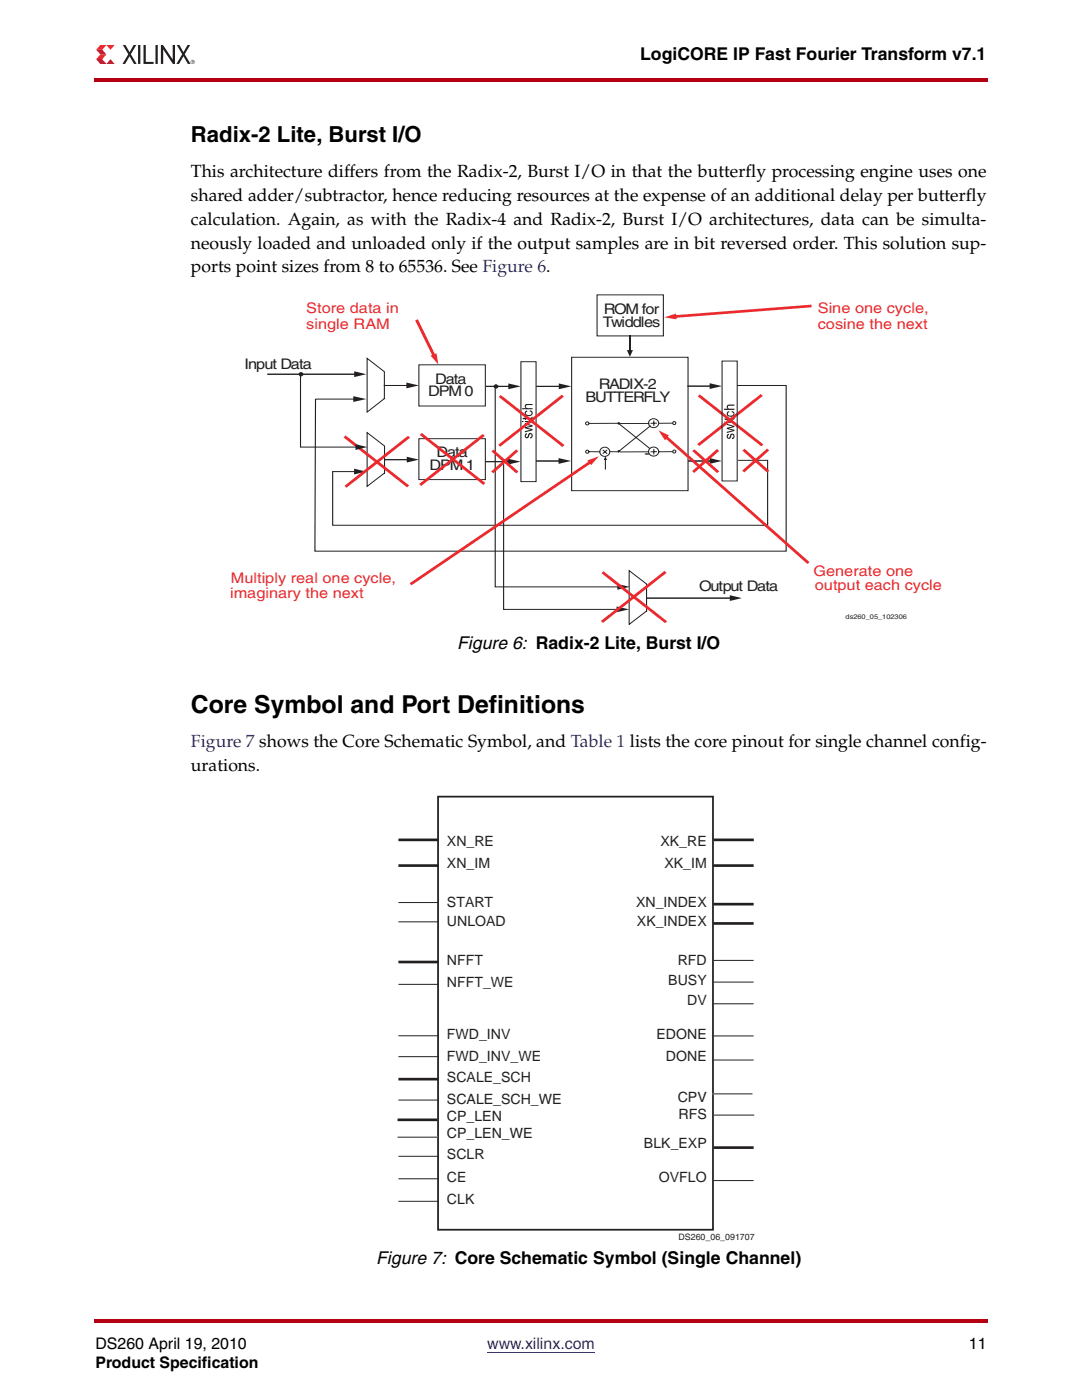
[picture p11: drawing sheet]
<svg xmlns="http://www.w3.org/2000/svg" width="216mm" height="279mm" viewBox="0 0 216 279" stroke-linecap="round" stroke-linejoin="round" font-family="sans-serif">
<path d="M97.2 269.9h21.5" fill="none" stroke="#00f" stroke-width=".2"/>
<g fill="#b50014">
<path d="M18.7 263.2h.3v.7h-.3z"/>
<path d="M19 263.2h178.2v.7h-178.2z"/>
</g>
<path d="M19.1 8.5h20.1v4.3h-20.1z" fill="#fff"/>
<path d="M20 9h1.2l-.8 .9h-1.2z" fill="#ef3122"/>
<path d="M19.2 9.9h1.2l.8 1h-1.2z" fill="#b30437"/>
<path d="M20 10.9h1.2l-.8 .9h-1.2z" fill="#ef3122"/>
<path d="M19.2 11.8h1.2l.8 1h-1.2z" fill="#b30437"/>
<path d="M21.2 9h1.7l-.9 .9z" fill="#ef3122"/>
<path d="M22 11.8l.9 1h-1.7z" fill="#b30437"/>
<path d="M24.5 9h.5l.9 1.4 .8-1.4h.5l-1.1 1.8 1.2 2h-.6l-.8-1.6-.9 1.6h-.6l1.2-2z" fill="#231f20"/>
<path d="M27.8 9v3.8" fill="none" stroke="#231f20" stroke-width=".46"/>
<path d="M28.6 9h.5v3.4h1.5v.4h-2z" fill="#231f20"/>
<path d="M31.2 9v3.8" fill="none" stroke="#231f20" stroke-width=".46"/>
<g fill="#231f20">
<path d="M32.1 9h.4l2 2.9v-2.9h.4v3.8h-.4l-1.9-3v3h-.5z"/>
<path d="M35.3 9h.5l.8 1.4 .8-1.4h.5l-1 1.8 1.1 2h-.5l-.9-1.6-.9 1.6h-.5l1.2-2z"/>
<path d="M38.4 12.2v.1h.2zM38.3 12.1l.3 .1-.1 .2 .2 .2-.3-.2-.1 .2zM38.1 12.4a.35 .35 0 0 0 .7 0 .35 .35 0 0 0-.7 0zM38 12.4a.45 .45 0 0 1 .9 0 .45 .45 0 0 1-.9 0z"/>
</g>
<g fill="#b50014">
<path d="M18.7 15.6h.3v.7h-.3z"/>
<path d="M19 15.6h178.2v.7h-178.2z"/>
</g>
<path d="M45.9 58.8h142.1v65.9h-142.1z" fill="#fff"/>
<path d="M147.3 91.9h5.9v12.9h-86.8v-10.7h4.7" fill="none" stroke="#231f20" stroke-width=".21"/>
<path d="M70.7 93.5l2.3 .6-2.3 .6z" fill="#231f20"/>
<path d="M137.3 92h4.8" fill="none" stroke="#231f20" stroke-width=".2"/>
<path d="M137.3 92h4.8" fill="none" stroke="#231f20" stroke-width=".21"/>
<path d="M141.6 91.4l2.4 .6-2.4 .6z" fill="#231f20"/>
<path d="M96.9 92.1h4.9" fill="none" stroke="#231f20" stroke-width=".2"/>
<path d="M96.9 92.1h4.9" fill="none" stroke="#231f20" stroke-width=".21"/>
<path d="M101.4 91.6l2.5 .5-2.5 .6z" fill="#231f20"/>
<path d="M98.8 77.2v39.9h24.8" fill="none" stroke="#231f20" stroke-width=".21"/>
<path d="M123.2 116.5l2.5 .6-2.5 .6z" fill="#231f20"/>
<path d="M100.5 92v29.6h23" fill="none" stroke="#231f20" stroke-width=".21"/>
<path d="M123 121l2.5 .6-2.5 .6z" fill="#231f20"/>
<circle cx="130.4" cy="84.5" r=".95" fill="#fff"/>
<path d="M119.1 58.8h13.3v8.2h-13.3zM73.3 86.3l3.4 2.7v5.4l-3.4 2.7zM129.7 83.8a.94 .94 0 0 1 1.5 .1 .94 .94 0 0 1-.4 1.4 .93 .93 0 0 1-1.2-.3 .93 .93 0 0 1 .1-1.2zM130.5 84v.9M131 84.5h-1.1" fill="none" stroke="#231f20" stroke-width=".2"/>
<path d="M125.7 66.9v3.1" fill="none" stroke="#231f20" stroke-width=".24"/>
<path d="M125.1 69.9h1.2l-.6 1.3z" fill-rule="evenodd" fill="#231f20"/>
<path d="M125.5 113.9l3.5 2.7v5.3l-3.5 2.7z" fill="none" stroke="#231f20" stroke-width=".2"/>
<g fill="#231f20">
<path d="M145.1 86.7l.3-.1 .1 .2-.3 .2 .1 .4a.58 .58 0 0 0 .5-.7 .54 .54 0 0 1 .8 .2 .54 .54 0 0 1-.5 .7l-.1-.2a.28 .28 0 0 0 .4-.3 .28 .28 0 0 0-.5-.2 .5 .5 0 0 1-.2 .6 .5 .5 0 0 1-.7-.2z" fill-rule="evenodd"/>
<path d="M145 84.6l1.5 .4v.2l-1.1 .3 1.1 .3v.2l-1.5 .4v-.2l1.2-.3-1.2-.3v-.2l1.2-.3-1.2-.3z" fill-rule="evenodd"/>
<path d="M145 84.2h1.5v.2h-1.5zM144.5 84.2h.3v.2h-.3z" fill-rule="evenodd"/>
<path d="M144.5 83.5h.5v-.2h.2v.2h1.1v-.2h.2l.1 .2-.2 .3h-1.2v.1l-.5-.1z" fill-rule="evenodd"/>
<path d="M145.2 82.2l.3-.1v.2a.34 .34 0 0 0-.3 .3 .34 .34 0 0 0 .3 .3l.8-.1a.34 .34 0 0 0 0-.4 .34 .34 0 0 0-.3-.2v-.2a.62 .62 0 0 1 .5 .9 .62 .62 0 0 1-.9 .2 .54 .54 0 0 1-.6-.3 .54 .54 0 0 1 .2-.6z" fill-rule="evenodd"/>
<path d="M145.1 80.8l1.4-.1v.3h-1.2a.33 .33 0 0 0 0 .4 .33 .33 0 0 0 .3 .2h.9v.2h-2v-.2h.7a.48 .48 0 0 1-.1-.8z" fill-rule="evenodd"/>
</g>
<path d="M103.9 72.2h3.1v23.9h-3.1z" fill="none" stroke="#231f20" stroke-width=".2"/>
<g fill="#231f20">
<path d="M104.8 86.6l.3-.2 .1 .3a.25 .25 0 0 0-.3 .3 .25 .25 0 0 0 .3 .2l.1-.1a.55 .55 0 0 1 .6-.7 .55 .55 0 0 1 .3 .9l-.4 .2v-.2l.3-.2v-.3a.2 .2 0 0 0-.2-.2 .2 .2 0 0 0-.2 .2 .51 .51 0 0 1-.3 .6 .51 .51 0 0 1-.7-.2z" fill-rule="evenodd"/>
<path d="M104.7 84.5l1.6 .4v.2l-1.2 .3 1.2 .2v.3l-1.6 .4v-.3l1.2-.2-1.2-.3v-.2l1.2-.3-1.2-.3z" fill-rule="evenodd"/>
<path d="M104.7 84h1.5v.2h-1.5zM104.2 84h.3v.2h-.3z" fill-rule="evenodd"/>
<path d="M104.2 83.4h.5v-.2h.2v.2h1.1v-.2h.3v.1l-.1 .3-1.3 .1v.1l-.5-.1z" fill-rule="evenodd"/>
<path d="M104.8 82.1l.4-.2v.3a.35 .35 0 0 0-.3 .4 .35 .35 0 0 0 .5 .2 .48 .48 0 0 0 .5 0 .48 .48 0 0 0 .1-.5l-.3-.2v-.2a.58 .58 0 0 1 .6 .6 .58 .58 0 0 1-.6 .5h-.5a.55 .55 0 0 1-.4-.9z" fill-rule="evenodd"/>
<path d="M104.8 80.8l.3-.2h1.2v.2l-1.3 .1a.35 .35 0 0 0 0 .5 .35 .35 0 0 0 .4 .1h.9v.2h-2.1v-.2h.7l-.2-.3z" fill-rule="evenodd"/>
</g>
<path d="M73.3 71.5l3.4 2.7v5.3l-3.4 2.7zM83.6 72.8h13.2v8.2h-13.2zM114.1 71.3h23.2v26.6h-23.2zM83.6 87.6h13.2v8.1h-13.2zM123.7 84.7l6.2 5M129.5 84.5h-5.7M129.5 90.2h-5.7M129.7 85l-6.3 5.1" fill="none" stroke="#231f20" stroke-width=".2"/>
<circle cx="130.4" cy="90.1" r=".95" fill="#fff"/>
<path d="M129.7 89.5a.98 .98 0 0 1 1.4-.1 .98 .98 0 0 1 0 1.4 .98 .98 0 0 1-1.4 0 .84 .84 0 0 1 0-1.3zM130.5 89.7v.9M131 90.1l-1.1 .1M134.2 84.5h-2.7M134.4 90.1l-3 .1" fill="none" stroke="#231f20" stroke-width=".2"/>
<circle cx="134.5" cy="84.5" r=".3" fill="#fff"/>
<circle cx="134.5" cy="84.4" r=".31" fill="none" stroke="#231f20" stroke-width=".2"/>
<circle cx="134.5" cy="90.1" r=".3" fill="#fff"/>
<circle cx="134.5" cy="90.1" r=".3" fill="none" stroke="#231f20" stroke-width=".2"/>
<g fill="none" stroke="#231f20" stroke-width=".23">
<circle cx="123.5" cy="90.1" r=".14"/>
<circle cx="123.5" cy="84.5" r=".14"/>
</g>
<circle cx="120.6" cy="90.2" r=".96" fill="#fff"/>
<g fill="none" stroke="#231f20" stroke-width=".2">
<path d="M120.3 89.8l.8 .7M121.1 89.8l-.8 .7"/>
<circle cx="120.6" cy="90.2" r=".97"/>
</g>
<circle cx="117.1" cy="84.5" r=".31" fill="#fff"/>
<circle cx="117.2" cy="84.5" r=".32" fill="none" stroke="#231f20" stroke-width=".2"/>
<circle cx="117.2" cy="90.1" r=".31" fill="#fff"/>
<g fill="none" stroke="#231f20" stroke-width=".2">
<path d="M117.6 90.1l2.1 .1M120.8 91.8v1.8M121.8 90.1l1.6 .1M123.3 84.5h-5.8"/>
<circle cx="117.2" cy="90.2" r=".31"/>
</g>
<g fill="#231f20">
<path d="M99 76.7v.2z"/>
<path d="M99.3 77.1h.2z"/>
<path d="M99 77.4l.1 .2z"/>
<path d="M101 91.6v.2z"/>
<path d="M101.3 92h.2z"/>
<path d="M60.4 74.7h.1z"/>
<path d="M60.1 75v.1z"/>
<path d="M120.8 91.1l.3 .7h-.6z" fill-rule="evenodd"/>
<path d="M98.5 77l.5-.3v.2l-.3 .2z" fill-rule="evenodd"/>
<path d="M99 76.7l.5 .4h-.2z" fill-rule="evenodd"/>
<path d="M99.3 77.1h.2l-.1 .3-.3 .2-.1-.2 .2-.1z" fill-rule="evenodd"/>
<path d="M98.5 77.1h.2v.2l.4 .1-.1 .2-.3-.2z" fill-rule="evenodd"/>
<path d="M98.5 77.1h.2z" fill-rule="evenodd"/>
<path d="M63 109.6h.2l-.1-.1v.2z" fill-rule="evenodd"/>
<path d="M153 104.4h.3v.2h-.1v-.3z" fill-rule="evenodd"/>
<path d="M100.7 91.7l.3-.1v.2l-.3 .3-.2-.1z" fill-rule="evenodd"/>
<path d="M101 91.6l.3 .1 .2 .3-.5-.2z" fill-rule="evenodd"/>
<path d="M101 92.3l.3-.3h.2l-.1 .3-.3 .1z" fill-rule="evenodd"/>
<path d="M100.5 92.1l.2-.1 .1 .2 .3 .1-.1 .1-.3-.1z" fill-rule="evenodd"/>
<path d="M101 92.3l.1 .1z" fill-rule="evenodd"/>
<path d="M100.5 92l.2 .1z" fill-rule="evenodd"/>
<path d="M59.6 74.5l.4-.2 .1 .1-.3 .1v.2h-.2z" fill-rule="evenodd"/>
<path d="M60.1 74.3l.3 .1 .1 .3-.5-.3z" fill-rule="evenodd"/>
<path d="M60 74.3l.1 .1z" fill-rule="evenodd"/>
<path d="M60.1 75l.4-.3-.1 .3-.3 .1z" fill-rule="evenodd"/>
<path d="M59.6 74.7h.2l.3 .4-.3-.1z" fill-rule="evenodd"/>
<path d="M59.6 74.7h.2z" fill-rule="evenodd"/>
<circle cx="99" cy="77.1" r=".37"/>
<circle cx="101" cy="92" r=".37"/>
<circle cx="60.1" cy="74.7" r=".36"/>
</g>
<g fill="none" stroke="#ec2a2d" stroke-width=".56">
<path d="M139.4 78.9l12.7 10M152 78.8l-12.7 10M68.7 87.1l12.7 10M81.6 87.2l-12.7 9.9M84 86.6l12.6 10M96.5 86.8l-12.7 10M98.3 89.9l4.9 4.4M103.2 89.9l-5 4.4M138.4 89.8l4.9 4.4M143.3 89.8l-5 4.4M148.3 89.7l5 4.4M153.3 89.7l-5 4.4"/>
<path d="M120.2 114.2l12.7 10M132.8 114.1l-12.7 10"/>
</g>
<path d="M53.3 74.7h17.8" fill="none" stroke="#231f20" stroke-width=".2"/>
<path d="M53.3 74.7h17.8" fill="none" stroke="#231f20" stroke-width=".21"/>
<path d="M70.7 74.1l2.4 .6-2.4 .6z" fill="#231f20"/>
<path d="M63 79.6h8M147.1 76.9h9.8v33.1h-94.1l.2-30.4v.3" fill="none" stroke="#231f20" stroke-width=".21"/>
<path d="M70.5 79.1l2.6 .5-2.6 .6z" fill="#231f20"/>
<path d="M60 74.7v14.5h11.4" fill="none" stroke="#231f20" stroke-width=".21"/>
<path d="M70.9 88.6l2.4 .6-2.4 .6z" fill="#231f20"/>
<path d="M76.8 91.7h4.8" fill="none" stroke="#231f20" stroke-width=".2"/>
<path d="M76.8 91.7h4.8" fill="none" stroke="#231f20" stroke-width=".21"/>
<path d="M81.2 91.2l2.4 .5-2.4 .6z" fill="#231f20"/>
<path d="M76.6 76.9h4.9" fill="none" stroke="#231f20" stroke-width=".2"/>
<path d="M76.6 76.9h4.9" fill="none" stroke="#231f20" stroke-width=".21"/>
<path d="M81.1 76.3l2.5 .6-2.5 .6z" fill="#231f20"/>
<path d="M96.9 77.1h5" fill="none" stroke="#231f20" stroke-width=".2"/>
<path d="M96.9 77.1h5" fill="none" stroke="#231f20" stroke-width=".21"/>
<path d="M101.4 76.5l2.5 .6-2.5 .6z" fill="#231f20"/>
<path d="M107 77.1h5" fill="none" stroke="#231f20" stroke-width=".2"/>
<path d="M107 77.1h5" fill="none" stroke="#231f20" stroke-width=".21"/>
<path d="M111.5 76.5l2.5 .6-2.5 .6z" fill="#231f20"/>
<path d="M107 92h4.9" fill="none" stroke="#231f20" stroke-width=".2"/>
<path d="M107 92h4.9" fill="none" stroke="#231f20" stroke-width=".21"/>
<path d="M111.4 91.4l2.6 .6-2.6 .6z" fill="#231f20"/>
<path d="M81.9 116.6l36-24.5z" fill="#ec2a2d"/>
<path d="M117.9 92.1l-36 24.5" fill="none" stroke="#ec2a2d" stroke-width=".56"/>
<g fill="#ec2a2d">
<path d="M117.2 91.9l2.3-.8-1.5 1.7z"/>
<path d="M83.1 63.8l3.6 7.3z"/>
</g>
<path d="M83.1 63.8l3.6 7.3" fill="none" stroke="#ec2a2d" stroke-width=".56"/>
<g fill="#ec2a2d">
<path d="M85.9 71l1.2-.5 .4 2.2z"/>
<path d="M134.5 63.2l27.4-2.1z"/>
</g>
<path d="M161.9 61.1l-27.4 2.1" fill="none" stroke="#ec2a2d" stroke-width=".56"/>
<path d="M132.5 63.3l2.4-.7 .1 1.1z" fill="#ec2a2d"/>
<path d="M129 119.4h17.1" fill="none" stroke="#231f20" stroke-width=".2"/>
<path d="M129 119.4h17.1" fill="none" stroke="#231f20" stroke-width=".21"/>
<path d="M145.6 118.8l2.4 .6-2.4 .5z" fill="#231f20"/>
<path d="M137.2 77.1h4.9M144.1 72.1h3v23.9h-3z" fill="none" stroke="#231f20" stroke-width=".2"/>
<path d="M137.2 77.1h4.9" fill="none" stroke="#231f20" stroke-width=".21"/>
<path d="M141.6 76.5l2.5 .6-2.5 .5z" fill="#231f20"/>
<path d="M132.8 87.1l28.5 25.3z" fill="#ec2a2d"/>
<path d="M132.8 87.1l28.5 25.3" fill="none" stroke="#ec2a2d" stroke-width=".56"/>
<path d="M131.4 85.9l2.1 1-.8 1z" fill="#ec2a2d"/>
<path d="M99.7 79l12.7 10M112.3 79l-12.7 10" fill="none" stroke="#ec2a2d" stroke-width=".56"/>
<g fill="#fff">
<path d="M79.3 158.8h71.3v89.1h-71.3z"/>
<path d="M79.5 167.6h8z"/>
</g>
<path d="M79.5 167.6h8" fill="none" stroke="#231f20" stroke-width=".53"/>
<path d="M142.4 167.6h8z" fill="#fff"/>
<path d="M142.4 167.6h8" fill="none" stroke="#231f20" stroke-width=".53"/>
<path d="M79.5 172.7h8z" fill="#fff"/>
<path d="M79.5 172.7h8" fill="none" stroke="#231f20" stroke-width=".53"/>
<path d="M142.4 172.7h8z" fill="#fff"/>
<path d="M142.4 172.7h8" fill="none" stroke="#231f20" stroke-width=".53"/>
<path d="M142.4 180.4h8z" fill="#fff"/>
<path d="M142.4 180.4h8" fill="none" stroke="#231f20" stroke-width=".53"/>
<path d="M142.4 184.3h8z" fill="#fff"/>
<path d="M142.4 184.3h8" fill="none" stroke="#231f20" stroke-width=".53"/>
<path d="M142.4 191.7h8z" fill="#fff"/>
<path d="M142.4 191.7h8" fill="none" stroke="#231f20" stroke-width=".2"/>
<path d="M142.4 196h8z" fill="#fff"/>
<path d="M142.4 196h8" fill="none" stroke="#231f20" stroke-width=".2"/>
<path d="M142.4 200.3h8z" fill="#fff"/>
<path d="M142.4 200.3h8" fill="none" stroke="#231f20" stroke-width=".2"/>
<path d="M142.4 206.7h8z" fill="#fff"/>
<path d="M142.4 206.7h8" fill="none" stroke="#231f20" stroke-width=".2"/>
<path d="M142.4 211.6h8z" fill="#fff"/>
<path d="M142.4 211.6h8" fill="none" stroke="#231f20" stroke-width=".2"/>
<path d="M142.4 229h8z" fill="#fff"/>
<path d="M142.4 229h8" fill="none" stroke="#231f20" stroke-width=".53"/>
<path d="M142.4 235.6h8z" fill="#fff"/>
<path d="M142.4 235.6h8" fill="none" stroke="#231f20" stroke-width=".2"/>
<path d="M79.5 180.1h8z" fill="#fff"/>
<path d="M79.5 180.1h8" fill="none" stroke="#231f20" stroke-width=".2"/>
<path d="M79.5 184h8z" fill="#fff"/>
<path d="M79.5 184h8" fill="none" stroke="#231f20" stroke-width=".2"/>
<path d="M79.5 192h8z" fill="#fff"/>
<path d="M79.5 192h8" fill="none" stroke="#231f20" stroke-width=".53"/>
<path d="M79.5 196.4h8z" fill="#fff"/>
<path d="M79.5 196.4h8" fill="none" stroke="#231f20" stroke-width=".2"/>
<path d="M79.5 206.7h8z" fill="#fff"/>
<path d="M79.5 206.7h8" fill="none" stroke="#231f20" stroke-width=".2"/>
<path d="M79.5 210.9h8z" fill="#fff"/>
<path d="M79.5 210.9h8" fill="none" stroke="#231f20" stroke-width=".2"/>
<path d="M79.5 215.4h8z" fill="#fff"/>
<path d="M79.5 215.4h8" fill="none" stroke="#231f20" stroke-width=".53"/>
<path d="M79.5 219.5h8z" fill="#fff"/>
<path d="M79.5 219.5h8" fill="none" stroke="#231f20" stroke-width=".2"/>
<path d="M79.5 230.8h8z" fill="#fff"/>
<path d="M79.5 230.8h8" fill="none" stroke="#231f20" stroke-width=".2"/>
<path d="M79.5 235.3h8z" fill="#fff"/>
<path d="M79.5 235.3h8" fill="none" stroke="#231f20" stroke-width=".2"/>
<path d="M79.5 239.7h8z" fill="#fff"/>
<path d="M79.5 239.7h8" fill="none" stroke="#231f20" stroke-width=".2"/>
<path d="M87.4 159h54.9v86.4h-54.9z" fill="none" stroke="#231f20" stroke-width=".35"/>
<path d="M79.3 223.5h8z" fill="#fff"/>
<path d="M79.3 223.5h8" fill="none" stroke="#231f20" stroke-width=".53"/>
<path d="M79.3 226.9h8z" fill="#fff"/>
<path d="M79.3 226.9h8" fill="none" stroke="#231f20" stroke-width=".2"/>
<path d="M142.5 222.5h8z" fill="#fff"/>
<path d="M142.5 222.5h8" fill="none" stroke="#231f20" stroke-width=".2"/>
<path d="M142.1 218.3h8z" fill="#fff"/>
<path d="M142.1 218.3h8" fill="none" stroke="#231f20" stroke-width=".2"/>
<text font-size="4.9" x="38.1" y="142.3">Core Symbol and Port Definitions</text>
<text font-size="4.4" x="38.1" y="28.3">Radix-2 Lite, Burst I/O</text>
<g font-size="3.5">
<text x="127.7" y="11.9">LogiCORE IP Fast Fourier Transform v7.1</text>
<text x="38.1" y="35.3">This architecture differs from the Radix-2, Burst I/O in that the butterfly processing engine uses one</text>
<text x="38.1" y="40.1">shared adder/subtractor, hence reducing resources at the expense of an additional delay per butterfly</text>
<text x="38.1" y="44.9">calculation. Again, as with the Radix-4 and Radix-2, Burst I/O architectures, data can be simulta-</text>
<text x="38.1" y="49.6">neously loaded and unloaded only if the output samples are in bit reversed order. This solution sup-</text>
<text x="38.1" y="54.4">ports point sizes from 8 to 65536. See Figure 6.</text>
<text x="91.2" y="129.6">Figure 6: Radix-2 Lite, Burst I/O</text>
<text x="38.1" y="153.9">urations.</text>
<text x="75.1" y="252.3">Figure 7: Core Schematic Symbol (Single Channel)</text>
</g>
<text font-size="3.5" fill="#00f" x="38.1" y="149.2">Figure 7 shows the Core Schematic Symbol, and Table 1 lists the core pinout for single channel config-</text>
<g font-size="3.2">
<text x="19" y="269.2">DS260 April 19, 2010</text>
<text x="193.3" y="269.2">11</text>
<text x="19.1" y="273">Product Specification</text>
</g>
<text font-size="3.2" fill="#00f" x="97.2" y="269.2">www.xilinx.com</text>
<g font-size="2.9" fill="#ec2a2d">
<text x="61.1" y="62.5">Store data in</text>
<text x="61.1" y="65.7">single RAM</text>
<text x="163.2" y="62.5">Sine one cycle,</text>
<text x="163.2" y="65.7">cosine the next</text>
<text x="45.9" y="119.4">imaginary the next</text>
<text x="46.1" y="116.3">Multiply real one cycle,</text>
<text x="162.3" y="114.9">Generate one</text>
<text x="162.6" y="117.8">output each cycle</text>
</g>
<g font-size="2.9" fill="#231f20">
<text x="120.3" y="65.2">Twiddles</text>
<text x="120.5" y="62.7">ROM for</text>
<text x="48.8" y="73.7">Input Data</text>
<text x="86.8" y="76.5">Data</text>
<text x="119.5" y="77.6">RADIX-2</text>
<text x="85.5" y="79.1">DPM0</text>
<text x="116.8" y="80.2">BUTTERFLY</text>
<text x="85.7" y="93.8">DPM1</text>
<text x="87.1" y="91.3">Data</text>
<text x="128.6" y="91.4">-</text>
<text x="139.5" y="118">Output Data</text>
</g>
<g font-size="2.8" fill="#231f20">
<text x="89.2" y="168.8">XN_RE</text>
<text x="89.2" y="173.3">XN_IM</text>
<text x="131.8" y="168.8">XK_RE</text>
<text x="132.6" y="173.3">XK_IM</text>
<text x="89.2" y="181">START</text>
<text x="89.2" y="184.9">UNLOAD</text>
<text x="126.9" y="181">XN_INDEX</text>
<text x="127.1" y="184.9">XK_INDEX</text>
<text x="89.2" y="192.6">NFFT</text>
<text x="89.2" y="197.1">NFFT_WE</text>
<text x="133.4" y="196.6">BUSY</text>
<text x="135.2" y="192.6">RFD</text>
<text x="137.1" y="200.6">DV</text>
<text x="89.2" y="207.4">FWD_INV</text>
<text x="131" y="207.4">EDONE</text>
<text x="89.2" y="211.7">FWD_INV_WE</text>
<text x="89.2" y="216">SCALE_SCH</text>
<text x="132.9" y="211.7">DONE</text>
<text x="89.2" y="220.2">SCALE_SCH_WE</text>
<text x="135.2" y="220">CPV</text>
<text x="89.2" y="223.6">CP_LEN</text>
<text x="89.2" y="227">CP_LEN_WE</text>
<text x="135.4" y="223.4">RFS</text>
<text x="89.2" y="231.4">SCLR</text>
<text x="128.5" y="229.1">BLK_EXP</text>
<text x="89.2" y="235.9">CE</text>
<text x="131.5" y="235.9">OVFLO</text>
<text x="89.2" y="240.4">CLK</text>
</g>
<text font-size="1.8" fill="#231f20" x="135.4" y="247.5">DS260_06_091707</text>
<text font-size="1.3" fill="#231f20" x="168.7" y="123.6">ds260_05_102306</text>
</svg>
